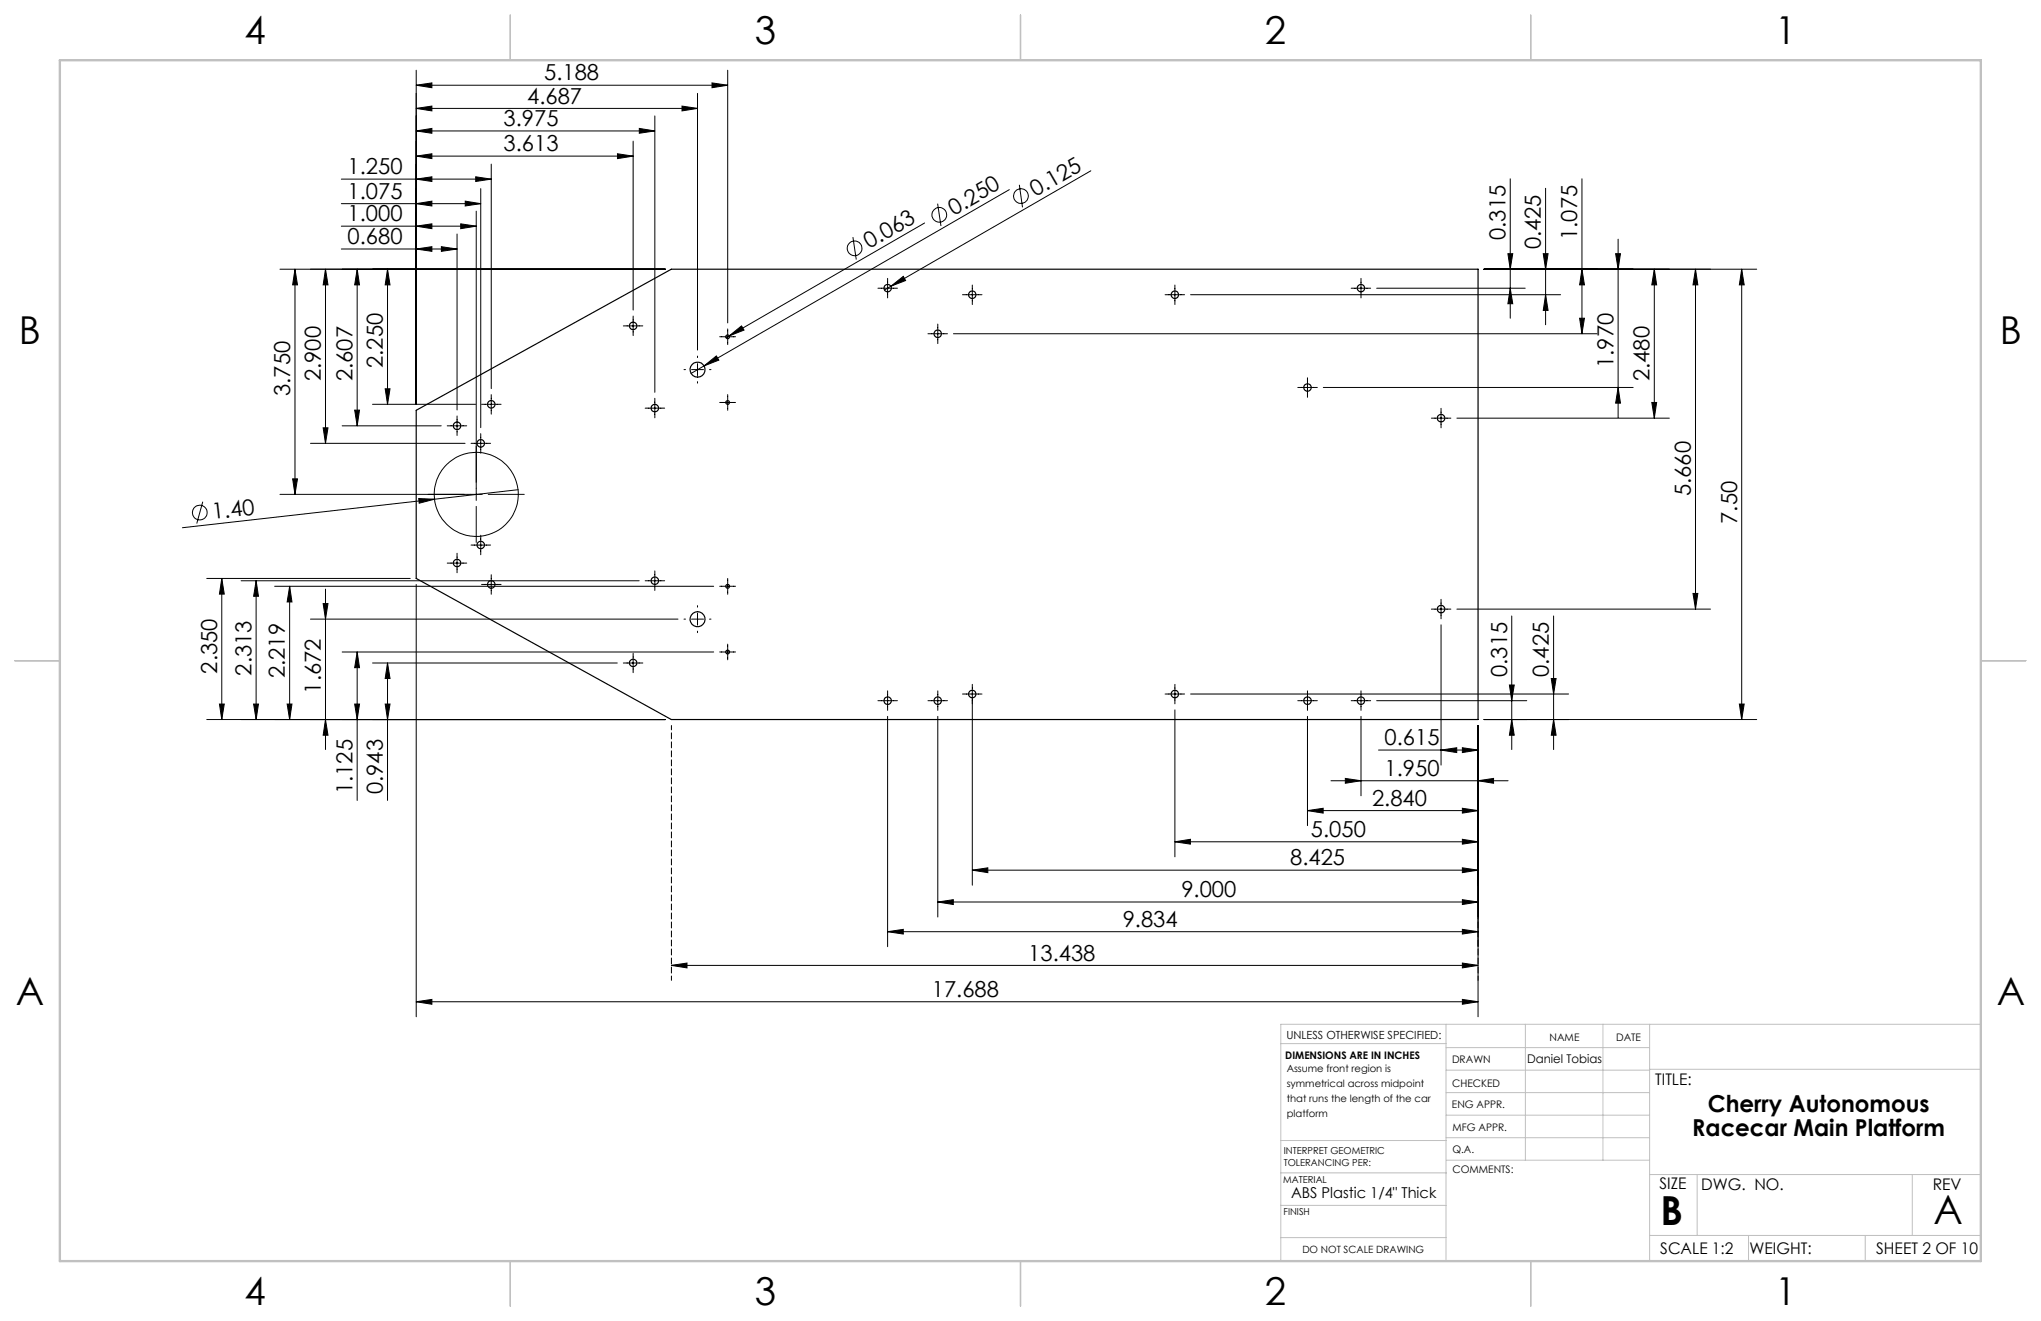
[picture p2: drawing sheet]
<svg xmlns="http://www.w3.org/2000/svg" width="432mm" height="279mm" viewBox="0 0 432 279" stroke-linecap="round" stroke-linejoin="round" font-family="sans-serif">
<g fill="none" stroke="#000" stroke-width=".21">
<path d="M88.1 18l3.3-.5v1.1zM88.1 14.9v70.6M88.1 18h65.9M147.6 19.8v54.2M150.6 17.5l3.4 .5-3.4 .6zM154 14.9v53.4M72.2 37.9h31.7M88.1 33l3.3-.5v1zM88.1 33h45.8M88.1 22.9l3.3-.5v1.1zM88.1 27.7l3.3-.5v1zM88.1 37.9l3.3-.5v1z"/>
<path d="M88.1 22.9h59.5M88.1 27.7h50.4M100.6 37.4l3.3 .5-3.3 .5zM101.7 39.9v50.6M103.9 34.7v47.5M130.6 32.5l3.3 .5-3.3 .5zM133.9 29.8v35.8M135.3 27.2l3.2 .5-3.2 .5zM138.5 24.5v58.5M144.3 22.4l3.3 .5-3.3 .6zM215.7 39.1l.6 4.8M230.8 36.1l-42.3 24.4"/>
<path d="M319.5 37.8v29.5M327 39.8v28.9M334.7 37.8v32.8M62.4 56.9l.5 3.4h-1zM62.4 56.9v47.7M68.9 56.9l.5 3.4h-1zM68.9 56.9v36.9M72.2 47.8h28.6M72.2 43.1h29.5M72.2 52.7h24.5M75.6 56.9l.5 3.4h-1.1zM75.6 56.9v33.2"/>
<path d="M82 56.9l.5 3.4h-1zM82 56.9v28.6M88.1 47.8l3.3-.5v1.1zM88.1 43.1l3.3-.6v1.1zM88.1 52.7l3.3-.5v1zM93.4 52.2l3.3 .5-3.3 .5zM96.7 49.5v37.2M97.5 47.3l3.3 .5-3.3 .6zM98.4 42.5l3.3 .6-3.3 .5zM100.8 44.7v61.1M140.8 56.9h-81.6M180.4 50.2l.8 4.7"/>
<path d="M187.8 58.9v4.1M195.6 47.2l-41.3 23.8M198.4 43.1l.7 4.7M213.5 40.1l-64.6 37.3M287.9 58.9v4.1M314 56.9h57.7M319 53.7h1l-.5 3.2zM326.5 53.7h1l-.5 3.2zM334.7 56.9l.5 3.4h-1zM341.8 53.7h1l-.5 3.2zM342.3 50.6v37.7M350 56.9l.5 3.4h-1z"/>
<path d="M350 56.9v31.5M358.7 56.9l.5 3.4h-1zM358.7 56.9v71.9M368.5 56.9l.5 3.4h-1zM368.5 56.9v95.3M131.9 68.9h4.1M133.9 66.9v4.1M144.7 78.2h.3M146.3 78.2h2.5M147.6 75.3v.3M147.6 76.9v2.5M148.9 77.4l2.7-2.1 .5 .9z"/>
<path d="M148.9 77.4l-2.7 1.6M150.1 78.2h.3M152.3 71.2h3.3M154 69.6v3.3M154.3 71l2.6-2.1 .5 .9zM154.3 71l-.7 .4M185.7 61h4.2M188.5 60.5l2.6-2 .5 .8zM188.5 60.5l-1.4 .8M196.3 70.6h4.1M198.4 68.5v4.2M201.7 70.6h136.2"/>
<path d="M203.6 62.3h4.2M205.7 60.3v4.1M246.5 62.3h4.1M248.6 60.3v4.1M251.9 62.3h78.3M276.6 79.9v4.1M285.9 61h4.1M291.3 61h31.4M319.5 61l.5 3.2h-1zM327 62.3l.5 3.4h-1zM334.2 67.3h1l-.5 3.3zM65.7 93.8h32.7"/>
<path d="M68.4 90.5h1l-.5 3.3zM72.4 90.1h20.9M75 86.7h1.1l-.5 3.4zM78.8 85.5h21.8M81.5 82.2h1l-.5 3.3zM94.6 90.1h4.1M96.7 88v4.1M99.7 93.8h4.1M101.7 91.7v4.1M101.9 85.5h4.1M103.9 83.5v4.1M136.5 86.3h4.1"/>
<path d="M138.5 84.2v4.2M147.6 80.7v.3M152.3 85.1h3.3M154 83.5v3.3M274.6 82h4.1M280 82h65.5M302.8 88.4h4.2M304.9 86.4v4.1M308.2 88.4h45M342.3 82l.5 3.3h-1zM349.5 85.1h1l-.5 3.3zM42.9 106.1l-1.3 4.6"/>
<path d="M61.9 101.3h1l-.5 3.3zM88.6 105.4l3.3 .2-3.2 .8zM91.9 105.6l-53.3 6M94.6 119.1h4.1M96.7 117v4.1M99.7 115.3h4.1M100.8 107.1v7.6M101.7 113.2v4.1M102 104.6h-42.8M103.3 104.6h7.6M109.6 103.6l-17.7 2M43.7 122.3h43.1"/>
<path d="M46.9 122.3l.5 3.4h-1zM46.9 122.3v29.9M51 122.8h84.2M54.2 122.8l.5 3.3h-1zM54.2 122.8v29.4M58.1 124h92.9M61.3 124l.5 3.3h-1.1zM61.3 124v28.2M65.7 131h77.7M68.4 127.7h1l-.5 3.3zM68.9 124.6v33.9M72.4 137.9h78.6"/>
<path d="M75.6 137.9l.5 3.3h-1.1zM75.6 137.9v31.4M88.1 123.6v91.5M101.9 123.6h4.1M103.9 121.6v4.1M133.9 138.1v4.2M136.5 122.8h4.1M138.5 120.8v4.1M144.7 131h.3M146.3 131h2.5M147.6 128.1v.3M147.6 129.7v2.5"/>
<path d="M147.6 133.5v.3M150.1 131h.3M152.3 124h3.3M152.3 137.9h3.3M154 122.3v3.4M154 136.2v3.4M302.8 128.8h4.2M304.9 126.8v4.1M304.9 132.2v29.6M308.2 128.8h53.7M319.8 130.3v28.2M328.7 130.3v28.2"/>
<path d="M358.2 125.5h1l-.5 3.3zM46.4 148.9h1l-.5 3.3zM53.7 148.9h1l-.5 3.3zM60.7 148.9h1.1l-.5 3.3zM68.9 152.2l.5 3.3h-1zM75 148.9h1.1l-.5 3.3zM78.8 140.2h51.8M81.5 148.9h1l-.5 3.3zM82 140.2l.5 3.3h-1zM82 140.2v29.1M131.9 140.2h4.1M140.8 152.2h-97.1"/>
<path d="M185.7 148.2h4.2M187.8 151.5v48.7M187.8 146.1v4.1M196.3 148.2h4.1M198.4 146.1v4.1M198.4 151.5v42.5M203.6 146.8h4.2M205.7 144.7v42.5M246.5 146.8h4.1M248.6 150.1v31.1M248.6 144.7v4.2M251.9 146.8h80"/>
<path d="M274.6 148.2h4.1M276.6 151.5v23.1M276.6 146.1v4.1M285.9 148.2h4.1M287.9 151.5v16.8M287.9 146.1v4.1M291.3 148.2h31.7M291.6 158.6h21.1M304.9 158.6l3.3-.4v1zM309.4 158.2l3.3 .4-3.3 .6zM312.7 153.5v61.6M314 152.2h57.7"/>
<path d="M319.3 144.9h1.1l-.6 3.3zM319.8 152.2l.6 3.3h-1.1zM328.2 143.5h1l-.5 3.3zM328.7 152.2l.5 3.3h-1zM368 148.9h1l-.5 3.3zM248.6 178l3.2-.5v1zM248.6 178h64.1M276.6 171.4l3.3-.4v1zM276.6 171.4h36.1M281.6 165.1h37.5M284.6 164.6l3.3 .5-3.3 .6zM309.4 171l3.3 .4-3.3 .6z"/>
<path d="M309.4 177.5l3.3 .5-3.3 .5zM312.7 165.1l3.3-.5v1.1zM187.8 197.1l3.3-.5v1zM187.8 197.1h124.9M198.4 190.8l3.3-.5v1zM198.4 190.8h114.3M205.7 184l3.3-.4v1zM205.7 184h107M309.4 183.6l3.3 .4-3.3 .6zM309.4 196.6l3.3 .5-3.3 .5zM309.4 190.3l3.3 .5-3.3 .5zM88.1 211.9l3.3-.5v1z"/>
<path d="M88.1 211.9h224.6M142 204.2l3.3-.5v1zM142 204.2h170.7M309.4 203.7l3.3 .5-3.3 .5zM309.4 211.4l3.3 .5-3.3 .5z"/>
<circle cx="180.8" cy="52.5" r="1.55"/>
<circle cx="198.7" cy="45.4" r="1.55"/>
<circle cx="216" cy="41.5" r="1.56"/>
<circle cx="42.3" cy="108.4" r="1.56"/>
<circle cx="100.7" cy="104.6" r="8.9"/>
</g>
<g fill="none" stroke="#c0c0c0" stroke-width=".21">
<path d="M305.9 216.6v50.1M322.7 216.6v28.8M339.1 216.6v28.8M349 216.6v50.1M419.1 216.6h-148.1v50.1M271 220.7h34.9M305.9 231.1h43.1M305.9 226.3h43.1M305.9 221.6h43.1M305.9 235.9h43.1M349 226.2h70.1M271 255h34.9"/>
<path d="M271 248.1h35M271 241.2h35M305.9 240.6h43.1M306 245.4h43M349 248.4h70.1M359.1 248.4v12.9M404.6 248.4v12.9M271 261.8h34.9M349 261.3h70.1M369.9 261.3v5.4M394.6 261.3v5.4"/>
</g>
<path d="M108 3.2v9.5M215.9 3.2v9.5M323.8 3.2v9.5M3.1 139.7h9.6M419.1 139.7h9.5M108 266.7v9.6M215.9 266.7v9.6M323.8 266.7v9.6" fill="none" stroke="#c0c0c0" stroke-width=".25"/>
<path d="M12.7 12.7h406.4v254h-406.4z" fill="none" stroke="#c0c0c0" stroke-width=".5"/>
<path d="M142 153.4v54M312.7 153.4v54" fill="none" stroke="#000" stroke-width=".21" stroke-dasharray="1.3 .6" stroke-dashoffset=".4"/>
<g fill="#000">
<path d="M148.9 77.4l2.7-2.1 .5 .9zM154.3 71l2.6-2.1 .5 .9zM188.5 60.5l2.6-2 .5 .8zM88.6 105.4l3.3 .2-3.2 .8z"/>
<path d="M62.4 56.9l.5 3.4h-1zM61.9 101.3h1l-.5 3.3z"/>
<path d="M97.5 47.3l3.3 .5-3.3 .6zM88.1 47.8l3.3-.5v1.1z"/>
<path d="M368.5 56.9l.5 3.4h-1zM368 148.9h1l-.5 3.3zM319.3 144.9h1.1l-.6 3.3zM319.8 152.2l.6 3.3h-1.1zM328.2 143.5h1l-.5 3.3zM328.7 152.2l.5 3.3h-1zM61.3 124l.5 3.3h-1.1zM60.7 148.9h1.1l-.5 3.3zM46.9 122.3l.5 3.4h-1zM46.4 148.9h1l-.5 3.3zM54.2 122.8l.5 3.3h-1zM53.7 148.9h1l-.5 3.3z"/>
<path d="M349.5 85.1h1l-.5 3.3zM350 56.9l.5 3.4h-1zM319.5 61l.5 3.2h-1zM319 53.7h1l-.5 3.2zM358.2 125.5h1l-.5 3.3zM358.7 56.9l.5 3.4h-1zM327 62.3l.5 3.4h-1zM326.5 53.7h1l-.5 3.2zM342.3 82l.5 3.3h-1zM341.8 53.7h1l-.5 3.2zM334.2 67.3h1l-.5 3.3zM334.7 56.9l.5 3.4h-1zM81.5 148.9h1l-.5 3.3zM82 140.2l.5 3.3h-1zM75 148.9h1.1l-.5 3.3zM75.6 137.9l.5 3.3h-1.1zM68.9 152.2l.5 3.3h-1zM68.4 127.7h1l-.5 3.3zM81.5 82.2h1l-.5 3.3zM82 56.9l.5 3.4h-1zM75 86.7h1.1l-.5 3.4zM75.6 56.9l.5 3.4h-1.1zM68.4 90.5h1l-.5 3.3zM68.9 56.9l.5 3.4h-1z"/>
<path d="M142 204.2l3.3-.5v1zM309.4 203.7l3.3 .5-3.3 .5zM304.9 158.6l3.3-.4v1zM309.4 158.2l3.3 .4-3.3 .6zM284.6 164.6l3.3 .5-3.3 .6zM312.7 165.1l3.3-.5v1.1zM276.6 171.4l3.3-.4v1zM309.4 171l3.3 .4-3.3 .6zM248.6 178l3.2-.5v1zM309.4 177.5l3.3 .5-3.3 .5zM88.1 18l3.3-.5v1.1zM150.6 17.5l3.4 .5-3.4 .6zM88.1 33l3.3-.5v1zM130.6 32.5l3.3 .5-3.3 .5zM205.7 184l3.3-.4v1zM309.4 183.6l3.3 .4-3.3 .6zM187.8 197.1l3.3-.5v1zM309.4 196.6l3.3 .5-3.3 .5zM88.1 43.1l3.3-.6v1.1zM98.4 42.5l3.3 .6-3.3 .5z"/>
<path d="M309.4 211.4l3.3 .5-3.3 .5zM88.1 211.9l3.3-.5v1zM144.3 22.4l3.3 .5-3.3 .6zM88.1 22.9l3.3-.5v1.1zM135.3 27.2l3.2 .5-3.2 .5zM88.1 27.7l3.3-.5v1zM309.4 190.3l3.3 .5-3.3 .5zM198.4 190.8l3.3-.5v1zM93.4 52.2l3.3 .5-3.3 .5zM88.1 52.7l3.3-.5v1zM100.6 37.4l3.3 .5-3.3 .5zM88.1 37.9l3.3-.5v1z"/>
</g>
<g fill="none" stroke="#000" stroke-width=".25">
<path d="M88.1 86.8l53.9-29.9h170.7v95.3h-170.7l-53.9-29.9z"/>
<circle cx="134" cy="68.9" r=".8"/>
<circle cx="147.6" cy="78.2" r="1.59"/>
<circle cx="153.9" cy="71.2" r=".39"/>
<circle cx="187.8" cy="60.9" r=".79"/>
<circle cx="198.4" cy="70.6" r=".79"/>
<circle cx="205.7" cy="62.4" r=".79"/>
<circle cx="248.5" cy="62.4" r=".79"/>
<circle cx="287.9" cy="61" r=".78"/>
<circle cx="96.7" cy="90.1" r=".8"/>
<circle cx="101.7" cy="93.8" r=".8"/>
<circle cx="103.9" cy="85.5" r=".79"/>
<circle cx="138.5" cy="86.3" r=".79"/>
<circle cx="153.9" cy="85.1" r=".39"/>
<circle cx="276.6" cy="82" r=".8"/>
<circle cx="304.9" cy="88.4" r=".79"/>
<circle cx="96.7" cy="119.1" r=".79"/>
<circle cx="101.7" cy="115.3" r=".79"/>
<circle cx="103.9" cy="123.6" r=".8"/>
<circle cx="138.5" cy="122.8" r=".79"/>
<circle cx="147.6" cy="131" r="1.59"/>
<circle cx="153.9" cy="124" r=".4"/>
<circle cx="153.9" cy="137.9" r=".4"/>
<circle cx="304.9" cy="128.8" r=".79"/>
<circle cx="134" cy="140.2" r=".79"/>
<circle cx="187.8" cy="148.2" r=".79"/>
<circle cx="198.4" cy="148.2" r=".78"/>
<circle cx="205.7" cy="146.8" r=".79"/>
<circle cx="248.5" cy="146.8" r=".79"/>
<circle cx="276.6" cy="148.2" r=".79"/>
<circle cx="287.9" cy="148.2" r=".78"/>
</g>
<g font-size="8.5">
<text x="351.3" y="259">B</text>
<text x="409.1" y="258.9">A</text>
</g>
<g font-size="8.1">
<text x="51.7" y="9.3">4</text>
<text x="159.7" y="9.3">3</text>
<text x="267.6" y="9.3">2</text>
<text x="375.6" y="9.3">1</text>
<text x="4" y="72.8">B</text>
<text x="423.1" y="72.8">B</text>
<text x="3.3" y="212.5">A</text>
<text x="422.4" y="212.5">A</text>
<text x="51.7" y="276">4</text>
<text x="159.7" y="276">3</text>
<text x="267.6" y="276">2</text>
<text x="375.6" y="276">1</text>
</g>
<g font-size="4.9">
<text x="361.3" y="235.3">Cherry Autonomous</text>
<text x="358" y="240.2">Racecar Main Platform</text>
</g>
<g font-size="4.7">
<text x="115.1" y="17">5.188</text>
<text x="111.5" y="21.9">4.687</text>
<text x="106.6" y="26.7">3.975</text>
<text x="106.6" y="32">3.613</text>
<text x="73.5" y="36.9">1.250</text>
<text x="219.1" y="41.6" transform="rotate(-30 219.1 41.6)">0.125</text>
<text x="73.5" y="46.8">1.000</text>
<text x="73.5" y="42">1.075</text>
<text x="201.8" y="45.6" transform="rotate(-30 201.8 45.6)">0.250</text>
<text x="73.5" y="51.6">0.680</text>
<text x="183.9" y="52.7" transform="rotate(-30 183.9 52.7)">0.063</text>
<text x="318.5" y="50.7" transform="rotate(-90 318.5 50.7)">0.315</text>
<text x="326" y="52.7" transform="rotate(-90 326 52.7)">0.425</text>
<text x="333.7" y="50.7" transform="rotate(-90 333.7 50.7)">1.075</text>
<text x="81" y="77.8" transform="rotate(-90 81 77.8)">2.250</text>
<text x="341.3" y="77.8" transform="rotate(-90 341.3 77.8)">1.970</text>
<text x="61.4" y="83.8" transform="rotate(-90 61.4 83.8)">3.750</text>
<text x="67.9" y="80.6" transform="rotate(-90 67.9 80.6)">2.900</text>
<text x="74.6" y="80.6" transform="rotate(-90 74.6 80.6)">2.607</text>
<text x="349" y="80.6" transform="rotate(-90 349 80.6)">2.480</text>
<text x="357.7" y="104.9" transform="rotate(-90 357.7 104.9)">5.660</text>
<text x="45" y="109.8" transform="rotate(-6 45 109.8)">1.40</text>
<text x="367.5" y="110.8" transform="rotate(-90 367.5 110.8)">7.50</text>
<text x="45.9" y="142.5" transform="rotate(-90 45.9 142.5)">2.350</text>
<text x="53.2" y="142.9" transform="rotate(-90 53.2 142.9)">2.313</text>
<text x="60.3" y="143.4" transform="rotate(-90 60.3 143.4)">2.219</text>
<text x="318.8" y="143.2" transform="rotate(-90 318.8 143.2)">0.315</text>
<text x="327.7" y="143.2" transform="rotate(-90 327.7 143.2)">0.425</text>
<text x="67.9" y="146.7" transform="rotate(-90 67.9 146.7)">1.672</text>
<text x="292.9" y="157.6">0.615</text>
<text x="74.6" y="168" transform="rotate(-90 74.6 168)">1.125</text>
<text x="81" y="168" transform="rotate(-90 81 168)">0.943</text>
<text x="292.9" y="164.1">1.950</text>
<text x="290.3" y="170.4">2.840</text>
<text x="277.3" y="177">5.050</text>
<text x="273" y="183">8.425</text>
<text x="249.9" y="189.8">9.000</text>
<text x="237.5" y="196">9.834</text>
<text x="217.5" y="203.2">13.438</text>
<text x="197.1" y="210.9">17.688</text>
</g>
<g font-size="3.4">
<text x="350.2" y="229.5">TITLE:</text>
<text x="351.1" y="251.6">SIZE</text>
<text x="359.9" y="251.6">DWG. NO.</text>
<text x="408.9" y="251.7">REV</text>
<text x="351.2" y="265.2">SCALE 1:2</text>
<text x="370.1" y="265.3">WEIGHT:</text>
<text x="396.9" y="265.2">SHEET 2 OF 10</text>
</g>
<text font-size="3.2" x="273.1" y="253.3">ABS Plastic 1/4&quot; Thick</text>
<text font-size="2.5" x="323.1" y="224.8">Daniel Tobias</text>
<text font-size="2.4" x="272.2" y="219.7">UNLESS OTHERWISE SPECIFIED:</text>
<g font-size="2.2">
<text x="327.8" y="220.1">NAME</text>
<text x="341.9" y="220.1">DATE</text>
<text x="271.9" y="224">DIMENSIONS ARE IN INCHES</text>
<text x="307.2" y="224.9">DRAWN</text>
<text x="307.3" y="229.8">CHECKED</text>
<text x="307.2" y="234.5">ENG APPR.</text>
<text x="307.3" y="239.2">MFG APPR.</text>
<text x="307.3" y="243.9">Q.A.</text>
<text x="307.3" y="248.1">COMMENTS:</text>
</g>
<g font-size="2.1">
<text x="272.2" y="226.8">Assume front region is</text>
<text x="272.2" y="229.9">symmetrical across midpoint</text>
<text x="272.2" y="233.1">that runs the length of the car</text>
<text x="272.2" y="236.2">platform</text>
<text x="275.5" y="265.1">DO NOT SCALE DRAWING</text>
</g>
<g font-size="2">
<text x="271.6" y="244.1">INTERPRET GEOMETRIC</text>
<text x="271.5" y="250.2">MATERIAL</text>
<text x="271.6" y="246.6">TOLERANCING PER:</text>
<text x="271.5" y="257">FINISH</text>
</g>
</svg>
